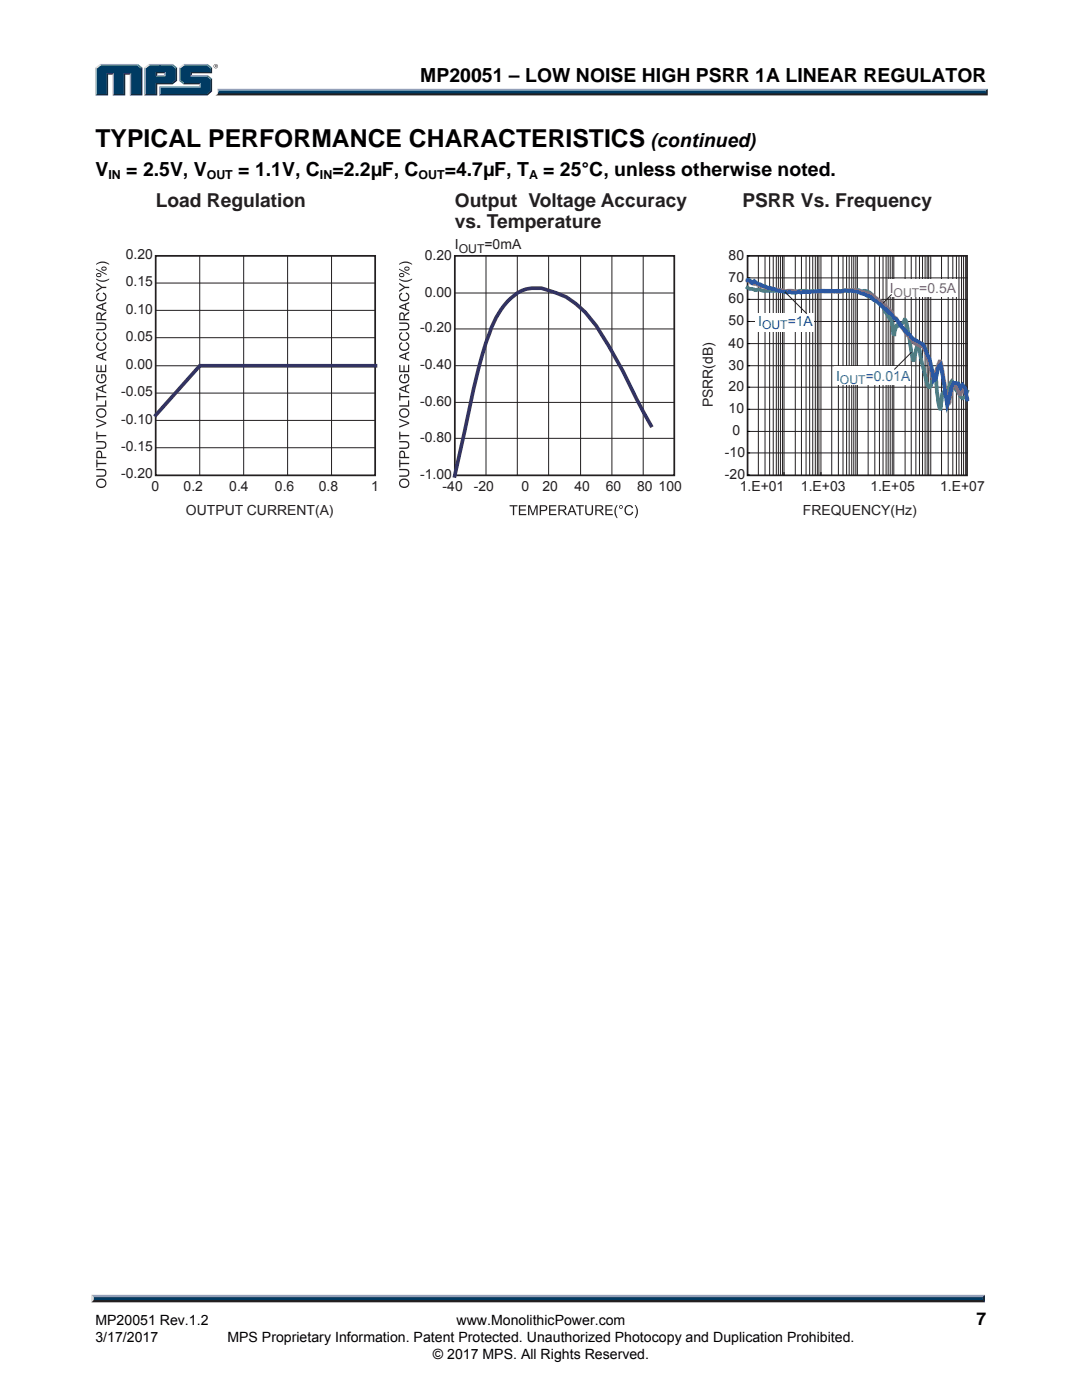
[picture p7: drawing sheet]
<svg xmlns="http://www.w3.org/2000/svg" width="216mm" height="279mm" viewBox="0 0 216 279" stroke-linecap="round" stroke-linejoin="round" font-family="sans-serif">
<path d="M18.7 259.2h177.4l.4 .7h-178.3z" fill="#231f20"/>
<path d="M18.3 258.4h178.2l-.4 .8h-177.4z" fill="#94a0b9"/>
<path d="M196.5 258.4v1.5l-.4-.4v-.6z" fill="#001339"/>
<path d="M18.7 258.9h177.4v.6h-177.4z" fill="#003b63"/>
<path d="M18.2 258.4l.5 .5v.5l-.5 .5z" fill="#dcddde"/>
<path d="M43.4 17.7h153.7l-.4 .7h-153.2z" fill="#94a0b9"/>
<path d="M43.5 18.4h153.2l.4 .6h-154.1l.4-.2z" fill="#231f20"/>
<path d="M196.7 18.1l.4-.4v1.3l-.4-.4z" fill="#001339"/>
<path d="M43.6 18.1h153.1v.5h-153.2z" fill="#003b63"/>
<path d="M43.4 17.7l.2 .5a.79 .79 0 0 1-.6 .8 1.24 1.24 0 0 0 .4-1.3z" fill="#dcddde"/>
<path d="M31.1 15.2l.3-.2h1.3l.3 .2z" fill="#94a0b9"/>
<g fill="#003b63">
<path d="M19.3 13.6l.8-.6h7.2l.8 .6v5.2h-1.9v-4.2h-1.5v4.2h-2v-4.2h-1.4v4.2h-2z"/>
<path d="M29 13.6l.9-.6h2.1v1.4h-.9v.8h1.9v-.8h-1.3v-1.4h2.6l.8 .6v2.3l-.8 .7h-3.2v2.2h-2.1z"/>
<path d="M32 17.5h8v-.9h-3.2l-.9-.7v-2.3l.9-.6h4.4l.9 .6v.8h-4.1v.8h3.2l.9 .7v2.2l-.9 .7h-9.2z"/>
</g>
<path d="M36.6 12.9h4.8" fill="none" stroke="#94a0b9" stroke-width=".27"/>
<path d="M35.7 13.5l.9-.7 .2 .2-.8 .6z" fill="#dcddde"/>
<path d="M35.8 13.5v2.6" fill="none" stroke="#94a0b9" stroke-width=".27"/>
<path d="M35.7 16.1l.3-.2 .8 .7-.2 .2z" fill="#547194"/>
<path d="M36.6 16.7h3.4" fill="none" stroke="#001339" stroke-width=".27"/>
<g fill="#94a0b9">
<path d="M31.7 17.2h8.1v-.4l.2-.2v.9h-8z"/>
<path d="M31.7 17.2l.3 .3v1.3l-.3 .2z"/>
</g>
<path d="M38 14.4h4.1v-.8l.2-.1v1.1h-4v.4l-.3 .2z" fill="#001339"/>
<path d="M38 15.1h3.4" fill="none" stroke="#94a0b9" stroke-width=".27"/>
<path d="M41.4 15l.9 .7-.2 .2-.9-.7z" fill="#547194"/>
<g fill="#001339">
<path d="M31.7 19l.3-.2h9.2l.8-.7 .1-2.2 .2-.2v2.5l-.9 .8z"/>
<path d="M31.1 16.6h3.2l.8-.7v-2.3l.2-.1v2.6l-.9 .7h-3v2.2h-2.6l.2-.2h2.1z"/>
</g>
<path d="M34.4 12.8l.9 .7-.2 .1-.8-.6z" fill="#547194"/>
<path d="M29.7 12.9h4.7" fill="none" stroke="#94a0b9" stroke-width=".27"/>
<path d="M28.8 13.5l.9-.7 .2 .2-.9 .6z" fill="#dcddde"/>
<path d="M28.9 13.5v5.5" fill="none" stroke="#94a0b9" stroke-width=".27"/>
<path d="M32.7 14.6l.3-.2v.8l-.3-.2z" fill="#94a0b9"/>
<g fill="#001339">
<path d="M31.1 14.4h1.9l-.3 .2h-1.3v.4l-.3 .2z"/>
<path d="M28.1 13.6l.3-.1v5.5h-2.5l.3-.2h1.9z"/>
</g>
<path d="M27.5 12.8l.9 .7-.3 .1-.8-.6z" fill="#547194"/>
<path d="M19.9 12.9h7.6" fill="none" stroke="#94a0b9" stroke-width=".27"/>
<path d="M19 13.5l.9-.7 .2 .2-.8 .6z" fill="#dcddde"/>
<path d="M19.2 13.5v5.5" fill="none" stroke="#94a0b9" stroke-width=".27"/>
<path d="M21.3 14.6h1.4l-.2 .3h-.9v4.1h-2.6l.3-.2h2z" fill="#001339"/>
<path d="M22.6 14.6v4.4" fill="none" stroke="#94a0b9" stroke-width=".27"/>
<path d="M24.7 14.6h1.5l-.3 .3h-.9v4.1h-2.5l.2-.2h2z" fill="#001339"/>
<path d="M26 14.6v4.4" fill="none" stroke="#94a0b9" stroke-width=".27"/>
<path d="M41.4 12.8l.9 .7-.2 .1-.9-.6z" fill="#547194"/>
<path d="M42.6 13.2a.45 .45 0 0 1 .9 0 .45 .45 0 0 1-.9 0zM42.7 13.2a.37 .37 0 0 0 .7 0 .37 .37 0 0 0-.7 0zM42.9 13h.3l.1 .5-.3-.3-.1 .3zM43 13v.2h.1z" fill="#231f20"/>
<g fill="#fff">
<path d="M74.8 64.1h1.2v7.7h-1.2z"/>
<path d="M29.8 58.3h1.2v13.7h-1.2z"/>
</g>
<path d="M31.1 51.1h43.8v43.8h-43.8zM90.8 51.1h43.7v43.8h-43.7zM149.2 51.1h43.8v43.8h-43.8z" fill="none" stroke="#231f20" stroke-width=".35"/>
<path d="M31.1 56.5h43.8M39.9 51v43.8M48.6 51v43.8M57.4 51v43.8M66.2 51v43.8M31.1 78.5h43.8M31.1 73h43.8M31.1 67.4h43.8M31.1 61.9h43.8M31.1 89.4h43.8M31.1 83.9h43.8" fill="none" stroke="#231f20" stroke-width=".2"/>
<path d="M74.9 73h-35l-8.8 9.8" fill="none" stroke="#323362" stroke-width=".74"/>
<g fill="#231f20">
<path d="M19.2 93.6h1.2a.79 .79 0 0 1 .8 .8 .79 .79 0 0 1-.8 .7h-1.2v-.2h1.2a.53 .53 0 0 0 .6-.5 .53 .53 0 0 0-.6-.6h-1.2z"/>
<path d="M19.2 91.7h.2v.7h1.8v.2h-1.8v.7h-.2z"/>
<path d="M19.2 88h1.2a.79 .79 0 0 1 .8 .8 .79 .79 0 0 1-.8 .8h-1.2v-.3h1.2a.53 .53 0 0 0 .6-.5 .53 .53 0 0 0-.6-.5h-1.2z"/>
<path d="M19.2 86.2h.2v.6h1.8v.3h-1.8v.6h-.2z"/>
<path d="M19.2 83.5l2 .8v.3l-2 .8v-.3l1.8-.6-1.8-.7z"/>
<path d="M19.2 80.9h1.8v-1h.2v1.3h-2z"/>
<path d="M19.2 78.4h.2v.6h1.8v.3h-1.8v.6h-.2z"/>
<path d="M19.4 74.9l.4-.2v.2a.74 .74 0 0 0-.3 1.1 .74 .74 0 0 0 1.1 .2 .82 .82 0 0 0 .2-1.3h-.4v.6h-.2v-.8h.7a1.04 1.04 0 0 1 .2 1.4 1.04 1.04 0 0 1-1.5 .2 1.04 1.04 0 0 1-.2-1.4z"/>
<path d="M19.2 72.8h.2v1.2h.7v-1.1h.2v1.1h.7v-1.2h.2v1.5h-2z"/>
<path d="M19.4 68.5l.4-.2v.3a.67 .67 0 0 0-.3 .9 .67 .67 0 0 0 1 .2 .6 .6 0 0 0 .5-.6 .6 .6 0 0 0-.5-.6l.1-.2a.94 .94 0 0 1 .5 1.3 .94 .94 0 0 1-1.3 .4 .91 .91 0 0 1-.4-1.5z"/>
<path d="M19.4 66.5l.4-.2v.3a.67 .67 0 0 0-.3 .9 .67 .67 0 0 0 1 .2 .6 .6 0 0 0 .5-.6 .6 .6 0 0 0-.5-.6l.1-.2a.94 .94 0 0 1 .5 1.2 .94 .94 0 0 1-1.3 .5 .91 .91 0 0 1-.4-1.5z"/>
<path d="M19.2 64.4h1.2a.79 .79 0 0 1 .8 .8 .79 .79 0 0 1-.8 .7h-1.2v-.2h1.2a.53 .53 0 0 0 .6-.5 .53 .53 0 0 0-.6-.6h-1.2z"/>
<path d="M19.4 58.6l.4-.2v.3a.67 .67 0 0 0-.3 .9 .67 .67 0 0 0 1 .2 .6 .6 0 0 0 .5-.6 .6 .6 0 0 0-.5-.6l.1-.2a.94 .94 0 0 1 .5 1.3 .94 .94 0 0 1-1.3 .4 .91 .91 0 0 1-.4-1.5z"/>
<path d="M19.2 56.4l1.2 .8h.8v.3h-.8l-1.2 .8v-.4l1-.6-1-.6z"/>
<path d="M19.2 55.6l.3 .2a2.26 2.26 0 0 0 2.3-.2v.2a2.01 2.01 0 0 1-2.6 0z"/>
<path d="M19.2 52.7a2.01 2.01 0 0 1 2.6 0v.1a2.3 2.3 0 0 0-2.6 0z"/>
<path d="M19.2 96.4a1 1 0 0 1 2 0 1 1 0 0 1-2 0zM19.6 95.9a.73 .73 0 0 0 .1 1 .73 .73 0 0 0 1 0 .73 .73 0 0 0 .1-.9l-.6-.2z"/>
<path d="M19.4 90.1a.62 .62 0 0 1 .7-.1 .62 .62 0 0 1 .3 .7v.5h.8v.2h-2v-1zM19.5 90.3l-.1 .9h.8l-.1-.9-.3-.1z"/>
<path d="M19.2 82.4a1 1 0 0 1 2 0 1 1 0 0 1-2 0zM19.6 81.9a.73 .73 0 0 0 .1 1 .73 .73 0 0 0 1 0 .73 .73 0 0 0 .1-1l-.6-.2z"/>
<path d="M19.2 77.5l2-.8v.3l-.6 .2v.8l.6 .2v.3l-2-.7zM19.4 77.6l1 .4v-.7z"/>
<path d="M19.2 71l2-.8v.3l-.6 .2v.8l.6 .2v.3l-2-.7zM19.4 71.1l1 .4v-.7z"/>
<path d="M19.3 62.5a.55 .55 0 0 1 .7-.1 .55 .55 0 0 1 .3 .5l.9-.7v.3l-.8 .5-.1 .4v.3h.9v.2h-2zM19.5 62.7l-.1 1h.7v-.6a.35 .35 0 0 0-.1-.4 .35 .35 0 0 0-.5 0z"/>
<path d="M19.2 61.1l2-.8v.3l-.6 .2v.8l.6 .3v.2l-2-.7zM19.4 61.2l1 .4v-.7z"/>
<path d="M19.2 53.6l2.1 1.1v.2l-2.1-1.1zM19.3 54.6a.48 .48 0 0 1 .8 0 .48 .48 0 0 1-.2 .7h-.4a.4 .4 0 0 1-.3-.3 .4 .4 0 0 1 .1-.4zM19.4 54.7v.1a.31 .31 0 0 0 .3 .3 .31 .31 0 0 0 .3-.4zM20.4 53.3a.48 .48 0 0 1 .7 0 .48 .48 0 0 1-.1 .7h-.5a.4 .4 0 0 1-.3-.3 .4 .4 0 0 1 .2-.4zM20.5 53.5h-.1a.31 .31 0 0 0 .4 .3 .31 .31 0 0 0 .2-.3z"/>
</g>
<path d="M90.7 58.5h43.9M97 51.1v43.7M103.2 51.1v43.7M109.5 51.1v43.7M115.8 51.1v43.7M122.1 51.1v43.7M128.3 51.1v43.7M90.7 73h43.9M90.7 65.6h43.9M90.7 87.5h43.9M90.7 80.3h43.9" fill="none" stroke="#231f20" stroke-width=".2"/>
<path d="M90.7 94.2v.6" fill="none" stroke="#050100" stroke-width=".2"/>
<path d="M129.9 84.9l-2.9-5.2a129 129 0 0 0-8-14.7 17 17 0 0 0-11-7.5 7 7 0 0 0-6.2 2.2 16.7 16.7 0 0 0-4 6.6 130.4 130.4 0 0 0-5 19.3l-2.1 9.4" fill="none" stroke="#323362" stroke-width=".74"/>
<g fill="#231f20">
<path d="M101.7 100.8h1.6v.3h-.7v1.7h-.3v-1.7h-.6z"/>
<path d="M103.5 100.8h1.5v.3h-1.2v.6h1.1v.2h-1.1v.7h1.2v.2h-1.5z"/>
<path d="M105.4 100.8h.4l.5 1.7 .6-1.7h.4v2h-.3v-1.7l-.6 1.7h-.2l-.6-1.7v1.7h-.2z"/>
<path d="M109.6 100.8h1.4v.3h-1.2v.6h1.1v.2h-1.1v.7h1.2v.2h-1.4z"/>
<path d="M114.9 100.8h1.6v.3h-.7v1.7h-.2v-1.7h-.7z"/>
<path d="M116.8 100.8h.2v1.2a.53 .53 0 0 0 .6 .6 .53 .53 0 0 0 .5-.6v-1.2h.2v1.2a.79 .79 0 0 1-.7 .8 .79 .79 0 0 1-.8-.8z"/>
<path d="M120.8 100.8h1.4v.3h-1.1v.6h1.1v.2h-1.1v.7h1.2v.2h-1.5z"/>
<path d="M123.1 100.8h.2l-.2 .3a2.27 2.27 0 0 0 .2 2.3h-.2a2.01 2.01 0 0 1 0-2.6z"/>
<path d="M124.9 101a.87 .87 0 0 1 1.4 .4h-.2a.67 .67 0 0 0-1-.3 .67 .67 0 0 0-.2 1 .6 .6 0 0 0 .6 .5 .6 .6 0 0 0 .6-.5l.3 .1a.94 .94 0 0 1-1.3 .6 .94 .94 0 0 1-.4-1.4z"/>
<path d="M126.6 100.8h.2a2.01 2.01 0 0 1 0 2.6h-.2a2.31 2.31 0 0 0 0-2.6z"/>
<path d="M79.7 93.6h1.1a.79 .79 0 0 1 .9 .8 .79 .79 0 0 1-.9 .7h-1.1v-.2h1.1a.53 .53 0 0 0 .6-.5 .53 .53 0 0 0-.6-.6h-1.1z"/>
<path d="M79.7 91.7h.2v.7h1.7v.2h-1.7v.7h-.2z"/>
<path d="M79.7 88h1.1a.79 .79 0 0 1 .9 .8 .79 .79 0 0 1-.9 .8h-1.1v-.3h1.1a.53 .53 0 0 0 .6-.5 .53 .53 0 0 0-.6-.5h-1.1z"/>
<path d="M79.7 86.2h.2v.6h1.7v.3h-1.7v.6h-.2z"/>
<path d="M79.7 83.5l1.9 .8v.3l-1.9 .8v-.3l1.7-.6-1.7-.7z"/>
<path d="M79.7 80.9h1.7v-1h.2v1.3h-1.9z"/>
<path d="M79.7 78.4h.2v.6h1.7v.3h-1.7v.6h-.2z"/>
<path d="M79.9 74.9l.3-.2 .1 .2a.74 .74 0 0 0-.3 1.1 .74 .74 0 0 0 1.1 .2 .82 .82 0 0 0 .1-1.3h-.3v.6h-.3v-.8h.8a1.04 1.04 0 0 1 .1 1.4 1.04 1.04 0 0 1-1.4 .2 1.04 1.04 0 0 1-.2-1.4z"/>
<path d="M79.7 72.8h.2v1.2h.6v-1.1h.2v1.1h.7v-1.2h.2v1.5h-1.9z"/>
<path d="M79.9 68.5l.3-.2 .1 .3a.67 .67 0 0 0-.3 .9 .67 .67 0 0 0 .9 .2 .6 .6 0 0 0 .6-.6 .6 .6 0 0 0-.6-.6l.1-.2a.94 .94 0 0 1 .6 1.3 .94 .94 0 0 1-1.3 .4 .91 .91 0 0 1-.4-1.5z"/>
<path d="M79.9 66.5l.3-.2 .1 .3a.67 .67 0 0 0-.3 .9 .67 .67 0 0 0 .9 .2 .6 .6 0 0 0 .6-.6 .6 .6 0 0 0-.6-.6l.1-.2a.94 .94 0 0 1 .6 1.2 .94 .94 0 0 1-1.3 .5 .91 .91 0 0 1-.4-1.5z"/>
<path d="M79.7 64.4h1.1a.79 .79 0 0 1 .9 .8 .79 .79 0 0 1-.9 .7h-1.1v-.2h1.1a.53 .53 0 0 0 .6-.5 .53 .53 0 0 0-.6-.6h-1.1z"/>
<path d="M79.9 58.6l.3-.2 .1 .3a.67 .67 0 0 0-.3 .9 .67 .67 0 0 0 .9 .2 .6 .6 0 0 0 .6-.6 .6 .6 0 0 0-.6-.6l.1-.2a.94 .94 0 0 1 .6 1.3 .94 .94 0 0 1-1.3 .4 .91 .91 0 0 1-.4-1.5z"/>
<path d="M79.7 56.4l1.1 .8h.8v.3h-.8l-1.1 .8v-.4l.9-.6-.9-.6z"/>
<path d="M79.6 55.6l.3 .2a2.26 2.26 0 0 0 2.3-.2v.2a2.01 2.01 0 0 1-2.6 0z"/>
<path d="M79.6 52.7a2.01 2.01 0 0 1 2.6 0v.1a2.3 2.3 0 0 0-2.6 0z"/>
<path d="M107.7 100.8h.8a.61 .61 0 0 1 .7 .6 .61 .61 0 0 1-.7 .6h-.5v.8h-.3zM108 101.1v.7l.7-.1a.36 .36 0 0 0 .2-.4 .36 .36 0 0 0-.4-.2z"/>
<path d="M111.4 100.8h.9a.55 .55 0 0 1 .7 .5 .55 .55 0 0 1-.6 .6l.8 .9h-.4l-.5-.8-.3-.1h-.3v.9h-.3zM111.7 101v.7h.5a.35 .35 0 0 0 .5-.3 .35 .35 0 0 0-.4-.4z"/>
<path d="M114 100.8h.3l.8 2h-.3l-.3-.6h-.8l-.2 .6h-.3zM114.1 101l-.3 1h.7z"/>
<path d="M118.8 100.8h.9a.55 .55 0 0 1 .7 .5 .55 .55 0 0 1-.6 .6l.7 .9h-.3l-.5-.8-.3-.1h-.4v.9h-.2zM119 101v.7h.6a.35 .35 0 0 0 .5-.3 .35 .35 0 0 0-.4-.4z"/>
<path d="M123.5 101.2a.4 .4 0 0 1 .8 0 .4 .4 0 0 1-.8 0zM123.7 101.2a.23 .23 0 0 0 .4 0 .23 .23 0 0 0-.4 0z"/>
<path d="M79.7 96.4a1 1 0 0 1 2 0 1 1 0 0 1-2 0zM80.1 95.9a.73 .73 0 0 0 .1 1 .73 .73 0 0 0 .9 0 .73 .73 0 0 0 .1-.9l-.5-.2z"/>
<path d="M79.9 90.1a.62 .62 0 0 1 .7-.1 .62 .62 0 0 1 .2 .7v.5h.8v.2h-1.9v-1zM80 90.3l-.1 .9h.7l-.1-.9-.3-.1z"/>
<path d="M79.7 82.4a1 1 0 0 1 2 0 1 1 0 0 1-2 0zM80.1 81.9a.73 .73 0 0 0 .1 1 .73 .73 0 0 0 .9 0 .73 .73 0 0 0 .1-1l-.5-.2z"/>
<path d="M79.7 77.5l1.9-.8v.3l-.6 .2v.8l.6 .2v.3l-1.9-.7zM79.9 77.6l.9 .4v-.7z"/>
<path d="M79.7 71l1.9-.8v.3l-.6 .2v.8l.6 .2v.3l-1.9-.7zM79.9 71.1l.9 .4v-.7z"/>
<path d="M79.8 62.5a.55 .55 0 0 1 .6-.1 .55 .55 0 0 1 .3 .5l.9-.7v.3l-.7 .5-.1 .4v.3h.8v.2h-1.9zM80 62.7l-.1 1h.6v-.6a.35 .35 0 0 0-.1-.4 .35 .35 0 0 0-.4 0z"/>
<path d="M79.7 61.1l1.9-.8v.3l-.6 .2v.8l.6 .3v.2l-1.9-.7zM79.9 61.2l.9 .4v-.7z"/>
<path d="M79.6 53.6l2.1 1.1v.2l-2.1-1.1zM79.8 54.6a.48 .48 0 0 1 .7 0 .48 .48 0 0 1-.1 .7h-.5a.4 .4 0 0 1-.3-.3 .4 .4 0 0 1 .2-.4zM79.9 54.7l-.1 .1a.31 .31 0 0 0 .4 .3 .31 .31 0 0 0 .2-.4zM80.8 53.3a.48 .48 0 0 1 .8 0 .48 .48 0 0 1-.2 .7h-.4a.4 .4 0 0 1-.3-.3 .4 .4 0 0 1 .1-.4zM80.9 53.5a.31 .31 0 0 0 .3 .3 .31 .31 0 0 0 .3-.3z"/>
</g>
<g fill="none" stroke="#231f20" stroke-width=".2">
<path d="M149.2 59.7h43.8M149.2 55.5h43.8M151.3 51v43.8M152.7 51v43.8M153.6 51v43.8M154.3 51v43.8M154.9 51v43.8M155.3 51v43.8M155.7 51v43.8M156.1 51v43.8M156.4 51v43.8M158.7 51v43.8"/>
<path d="M159.9 51v43.8M160.8 51v43.8M161.6 51v43.8M162.2 51v43.8M162.7 51v43.8M163.1 51v43.8M163.4 51v43.8M163.8 51v43.8M166 51v43.8M167.3 51v43.8M168.2 51v43.8M168.9 51v43.8"/>
<path d="M169.4 51v43.8M170 51v43.8M170.4 51v43.8M170.8 51v43.8M171.1 51v43.8M173.2 51v43.8M174.6 51v43.8M175.5 51v43.8M176.2 51v43.8M176.8 51v43.8M177.2 51v43.8M177.6 51v43.8"/>
<path d="M178 51v43.8M178.3 51v43.8M180.6 51v43.8M181.8 51v43.8M182.8 51v43.8M183.5 51v43.8M184.1 51v43.8M184.6 51v43.8M185 51v43.8M185.3 51v43.8M185.7 51v43.8M187.9 51v43.8"/>
<path d="M189.2 51v43.8M190.1 51v43.8M190.8 51v43.8M191.4 51v43.8M191.9 51v43.8M192.3 51v43.8M192.7 51v43.8M149.2 77.3h43.8M149.2 73h43.8M149.2 68.6h43.8M149.2 64.2h43.8M149.2 90.4h43.8"/>
<path d="M149.2 86.1h43.8M149.2 81.7h43.8"/>
</g>
<g fill="none" stroke="#050100" stroke-width=".2">
<path d="M149.2 59.7h.4M149.2 55.5h.4M149.2 51h.4M149.2 77.3h.4M149.2 73h.4M149.2 68.6h.4M149.2 64.2h.4M149.2 94.8h.4M149.2 90.4h.4M149.2 86.1h.4M149.2 81.7h.4M156.4 94.3v.5"/>
<path d="M163.8 94.3v.5"/>
</g>
<path d="M149.2 57.4l.4 .3h.5l.6 .2 .9-.1 .6 .2h4l.2 .2 .8-.2 1.3 .2 1-.2 .7 .2 .2-.2 .7 .2h7.1l.9-.2a6.7 6.7 0 0 1 3.1 .2 1.09 1.09 0 0 1 1.3 .2l.4 .4a4.6 4.6 0 0 1 1.6 1.8l.7 .7 .6 1.1a4.7 4.7 0 0 1 1.3 3.2l.1 1 .3 .1 .3-1.6 .2-.2a.46 .46 0 0 0 .7-.1 1.33 1.33 0 0 0 .8-1l.2 .1 .3 1.1 1 6.1 .2 .8 .2-.1a7.9 7.9 0 0 1 .8-3.1l.2 .4 .5 3 .9 3.8 .4 1.3 .3 .1a5 5 0 0 0 .7-2.6l.1-.4 .5 1.9a16 16 0 0 0 .8 5.4l.2-.5 .3-2.6 .1-.1 .7 .6 .1-.1 .6-2.4 .3-.4a6.1 6.1 0 0 0 1.6 2.6l.6 .8a1.55 1.55 0 0 0 .9-1.4" fill="none" stroke="#308080" stroke-width=".74"/>
<path d="M149.2 55.9l.4 .3a1.55 1.55 0 0 0 1.3 .5l.9 .5h.4l1 .3h.9l1.3 .3 .4 .2a.56 .56 0 0 1 .8 .2l1.2-.2 .2 .2h1.8l.2 .1 .8-.1 .6 .1 .2-.1 2.8-.2 .2 .2 2.9 .1a7.9 7.9 0 0 1 5.1 .1h.4l.9 .5a16.5 16.5 0 0 1 3.8 3.2l.2 .2a1.59 1.59 0 0 0 1 1.2l.2 .4a25.8 25.8 0 0 0 3.4 4.7l1.7 .6 1.3 3.7a6.1 6.1 0 0 0 .8 2.9l1-3.2 .2-.5h.2l1.4 8.5h.2l.2-.4 .3-2.3a1.02 1.02 0 0 1 .7-1l.2 .1 .9 1.7 .2-.2 .3-1.1 .4 .6 .5 1.5" fill="none" stroke="#a65ca4" stroke-width=".74"/>
<path d="M149.2 55.9h.4l.5 .5 .4-.3 .4 .3 2.3 1 1.3 .3 1.3 .5 1.4 .2 .4-.1 .4 .1 2.6-.1a35 35 0 0 1 7.2-.1l.4-.2a7.7 7.7 0 0 1 4 .6l1.3 .5 .9 .8 .5 .2 2.1 1.9 .9 .8 .4 .6 .6 .4a12.9 12.9 0 0 0 4.8 4.7l.5 .2 .4 .9a16.5 16.5 0 0 1 1.7 6.3l.4-.3 .6-2.4 .4-.5 1.3 8.1 .9-3.6 .4-.8 .9 .1 .5 .9 .4-.6 .5 .6 .4 2.3" fill="none" stroke="#2956a6" stroke-width=".74"/>
<g fill="#fff">
<path d="M177.3 55.8h13.7v3.5h-13.7z"/>
<path d="M150.8 62.5h11.6v3.7h-11.6z"/>
<path d="M166.5 73.2h15.3v3.6h-15.3z"/>
</g>
<path d="M156.6 58.3l4.3 4.3M177.8 58.8l-1.6 1.7M181.8 70.4l-3.3 3.3" fill="none" stroke="#231f20" stroke-width=".2"/>
<text font-size="4.9" x="19" y="29.4">TYPICAL PERFORMANCE CHARACTERISTICS</text>
<g font-size="3.9">
<text x="83.9" y="16.3">MP20051 – LOW NOISE HIGH PSRR 1A LINEAR REGULATOR</text>
<text x="129.8" y="29.4">(continued)</text>
<text x="19" y="35.2">V</text>
<text x="25.2" y="35.2">= 2.5V, V</text>
<text x="47.5" y="35.2">= 1.1V, C =2.2µF, C</text>
<text x="88.7" y="35.2">=4.7µF, T</text>
<text x="108.4" y="35.2">= 25°C, unless otherwise noted.</text>
</g>
<g font-size="3.8" fill="#231f20">
<text x="31.1" y="41.4">Load Regulation</text>
<text x="90.8" y="41.4">Output Voltage Accuracy</text>
<text x="148.1" y="41.4">PSRR Vs. Frequency</text>
<text x="90.8" y="45.6">vs. Temperature</text>
</g>
<text font-size="3.5" x="194.9" y="264.5">7</text>
<g font-size="2.8" fill="#231f20">
<text x="25.1" y="51.7">0.20</text>
<text x="84.8" y="51.8">0.20</text>
<text x="90.8" y="49.7">I</text>
<text x="96.7" y="49.7">=0mA</text>
<text x="145.4" y="51.8">80</text>
<text x="25.1" y="57.2">0.15</text>
<text x="84.8" y="59.2">0.00</text>
<text x="145.4" y="56.2">70</text>
<text x="25.1" y="62.6">0.10</text>
<text x="145.4" y="64.9">50</text>
<text x="145.4" y="60.5">60</text>
<text x="25.1" y="68.1">0.05</text>
<text x="83.8" y="66.3">-0.20</text>
<text x="145.4" y="69.4">40</text>
<text x="25.1" y="73.7">0.00</text>
<text x="83.8" y="73.7">-0.40</text>
<text x="145.4" y="73.8">30</text>
<text x="24.2" y="79.1">-0.05</text>
<text x="83.8" y="81">-0.60</text>
<text x="142.2" y="81.3" transform="rotate(-90 142.2 81.3)">PSRR(dB)</text>
<text x="145.4" y="82.5">10</text>
<text x="145.4" y="78.1">20</text>
<text x="24.2" y="84.6">-0.10</text>
<text x="83.8" y="88.2">-0.80</text>
<text x="146.2" y="86.9">0</text>
<text x="24.2" y="95.5">-0.20</text>
<text x="24.2" y="90">-0.15</text>
<text x="83.8" y="95.5">-1.00</text>
<text x="144.7" y="95.6">-20</text>
<text x="144.7" y="91.2">-10</text>
<text x="30.2" y="97.9">0</text>
<text x="36.6" y="97.9">0.2</text>
<text x="45.7" y="97.9">0.4</text>
<text x="54.9" y="97.9">0.6</text>
<text x="63.6" y="97.9">0.8</text>
<text x="74.1" y="97.9">1</text>
<text x="88.3" y="97.9">-40</text>
<text x="94.6" y="97.9">-20</text>
<text x="104.1" y="97.9">0</text>
<text x="108.2" y="97.9">20</text>
<text x="114.6" y="97.9">40</text>
<text x="120.9" y="97.9">60</text>
<text x="127.1" y="97.9">80 100</text>
<text x="147.6" y="97.9">1.E+01</text>
<text x="159.8" y="97.9">1.E+03</text>
<text x="173.7" y="97.9">1.E+05</text>
<text x="187.6" y="97.9">1.E+07</text>
<text x="37.1" y="102.8">OUTPUT CURRENT(A)</text>
<text x="160.2" y="102.8">FREQUENCY(Hz)</text>
</g>
<g font-size="2.8" fill="#903f98">
<text x="177.5" y="58.5">I</text>
<text x="183.4" y="58.5">=0.5A</text>
</g>
<g font-size="2.8" fill="#0071bc">
<text x="151.3" y="65">I</text>
<text x="157.2" y="65">=1A</text>
</g>
<g font-size="2.8" fill="#00a3b3">
<text x="166.8" y="76">I</text>
<text x="172.7" y="76">=0.01A</text>
</g>
<g font-size="2.8">
<text x="19" y="267.9">3/17/2017</text>
<text x="19" y="264.5">MP20051 Rev.1.2</text>
<text x="45.4" y="267.9">MPS Proprietary Information. Patent Protected. Unauthorized Photocopy and Duplication Prohibited.</text>
<text x="91.1" y="264.5">www.MonolithicPower.com</text>
<text x="86.4" y="271.1">© 2017 MPS. All Rights Reserved.</text>
</g>
<g font-size="2.5">
<text x="21.6" y="35.7">IN</text>
<text x="41.3" y="35.7">OUT</text>
<text x="63.8" y="35.7">IN</text>
<text x="83.5" y="35.7">OUT</text>
<text x="105.6" y="35.7">A</text>
</g>
<text font-size="2.4" fill="#231f20" x="91.5" y="50.4">OUT</text>
<text font-size="2.4" fill="#903f98" x="178.3" y="59.2">OUT</text>
<text font-size="2.4" fill="#0071bc" x="152.1" y="65.7">OUT</text>
<text font-size="2.4" fill="#00a3b3" x="167.6" y="76.7">OUT</text>
</svg>
